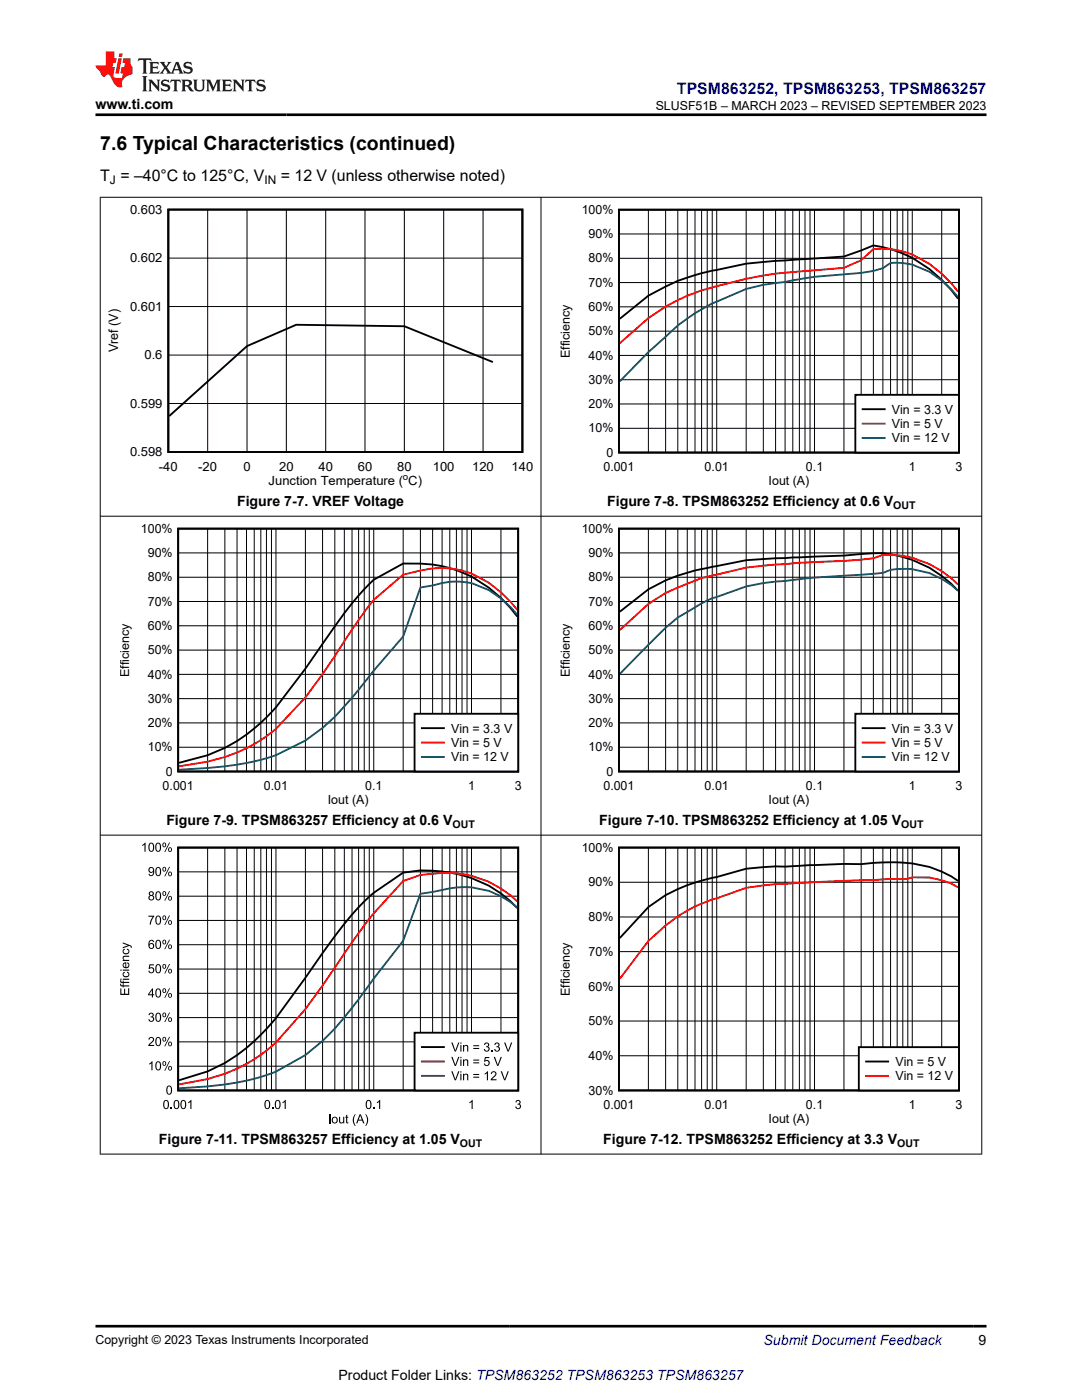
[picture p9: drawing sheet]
<svg xmlns="http://www.w3.org/2000/svg" width="216mm" height="279mm" viewBox="0 0 216 279" stroke-linecap="round" stroke-linejoin="round" font-family="sans-serif">
<path d="M33.6 41.8h70.6v48.4h-70.6zM98.4 72.3l-17.7-7.2-21.6-.3-9.8 4.3-15.5 13.9" fill="none" stroke="#000" stroke-width=".38"/>
<g fill="none" stroke="#000" stroke-width=".2">
<path d="M33.6 51.5h70.6M41.4 41.8v48.4M49.3 41.8v48.4M57.1 41.8v48.4M65 41.8v48.4M72.8 41.8v48.4M80.7 41.8v48.4M88.5 41.8v48.4M96.4 41.8v48.4M123.5 51.6h67.9M123.5 56.4h67.9M123.5 46.7h67.9"/>
<path d="M129.4 41.9v48.4M132.8 41.9v48.4M135.2 41.9v48.4M137.1 41.9v48.4M138.7 41.9v48.4M140 41.9v48.4M141.1 41.9v48.4M142.1 41.9v48.4M143 41.9v48.4M148.9 41.9v48.4M152.3 41.9v48.4M154.8 41.9v48.4"/>
<path d="M156.7 41.9v48.4M158.2 41.9v48.4M159.5 41.9v48.4M160.6 41.9v48.4M161.6 41.9v48.4M162.5 41.9v48.4M168.4 41.9v48.4M171.8 41.9v48.4M174.3 41.9v48.4M176.2 41.9v48.4M177.7 41.9v48.4M179 41.9v48.4"/>
<path d="M180.1 41.9v48.4M181.1 41.9v48.4M182 41.9v48.4M187.9 41.9v48.4M33.6 70.9h70.6M33.6 61.2h70.6M123.5 75.8h67.9M123.5 70.9h67.9M123.5 66.1h67.9M123.5 61.2h67.9M33.6 80.5h70.6M123.5 85.5h67.9"/>
<path d="M123.5 80.6h67.9"/>
</g>
<path d="M123.5 41.9h67.8v48.4h-67.8zM191.2 59.6a26 26 0 0 0-12.2-9.4l-2.8-.9-1.9-.3-5.9 2.2-11.7 .8a74.9 74.9 0 0 0-14.6 2l-2.1 .5a42.4 42.4 0 0 0-10.6 4.5l-5.7 4.6" fill="none" stroke="#000" stroke-width=".37"/>
<path d="M191.2 58.2a20.5 20.5 0 0 0-12.2-8.3l-2.8-.3-1.9 .1-2.5 2.2-3.4 1.6-5.9 .4a115.3 115.3 0 0 0-13.6 1.7l-5.9 1.5a38.5 38.5 0 0 0-13.6 6.4l-5.7 5" fill="none" stroke="#f00" stroke-width=".37"/>
<path d="M191.2 59.3a19.1 19.1 0 0 0-9.2-6.5 13.8 13.8 0 0 0-4.3-.3l-1.5 1-1.9 .6-2.5 .4-9.3 .7-5.8 1.1-4.4 .5-3.4 .9-7.8 3.4a34.5 34.5 0 0 0-8.3 6.1l-3.4 3.1-5.7 5.8" fill="none" stroke="#156" stroke-width=".37"/>
<path d="M170.7 78.8h20.6v11.5h-20.6z" fill-rule="evenodd" fill="#fff"/>
<path d="M170.7 78.8h20.6v11.5h-20.6zM172.1 81.7h4.4M35.6 105.5h67.8v48.5h-67.8zM103.2 123a25.1 25.1 0 0 0-22.8-10.5l-5.8 3.2-1.9 1.9a80.4 80.4 0 0 0-8.3 10.9l-3.5 4.9-5.8 7.8a33.2 33.2 0 0 1-19.4 11" fill="none" stroke="#000" stroke-width=".37"/>
<path d="M172.1 84.5h4.4M103.2 121.7a20.1 20.1 0 0 0-12.1-8.1 16.9 16.9 0 0 0-7.2 .3l-3.5 .8-5.8 5-4.4 5.9a197.8 197.8 0 0 1-9.3 13.6l-5.8 6.3a30.6 30.6 0 0 1-13.7 6.5l-5.7 .9" fill="none" stroke="#f00" stroke-width=".37"/>
<path d="M172.1 87.4h4.4M103.2 122.7a17.8 17.8 0 0 0-10-6.5 13.7 13.7 0 0 0-6.9 .6l-2.4 .4-3.5 9.8-5.8 6.8-3 3.9a64.5 64.5 0 0 1-7.2 7.6l-3.5 2.5-5.8 2.9a50.8 50.8 0 0 1-13.7 2.6l-5.7 .3" fill="none" stroke="#156" stroke-width=".37"/>
<g fill="none" stroke="#000" stroke-width=".2">
<path d="M35.6 115.2h67.8M35.6 110.3h67.8M41.4 105.5v48.5M44.9 105.5v48.5M47.3 105.5v48.5M49.2 105.5v48.5M50.7 105.5v48.5M52 105.5v48.5M53.2 105.5v48.5M54.2 105.5v48.5M55.1 105.5v48.5M60.9 105.5v48.5"/>
<path d="M64.4 105.5v48.5M66.8 105.5v48.5M68.7 105.5v48.5M70.2 105.5v48.5M71.6 105.5v48.5M72.7 105.5v48.5M73.7 105.5v48.5M74.6 105.5v48.5M80.4 105.5v48.5M83.9 105.5v48.5M86.3 105.5v48.5M88.2 105.5v48.5"/>
<path d="M89.8 105.5v48.5M91.1 105.5v48.5M92.2 105.5v48.5M93.2 105.5v48.5M94.1 105.5v48.5M100 105.5v48.5M35.6 139.4h67.8M35.6 134.6h67.8M35.6 129.7h67.8M35.6 124.9h67.8M35.6 120h67.8M35.6 149.1h67.8"/>
<path d="M35.6 144.3h67.8"/>
</g>
<path d="M82.7 142.4h20.7v11.6h-20.7z" fill-rule="evenodd" fill="#fff"/>
<path d="M123.5 105.5h67.8v48.5h-67.8zM191.2 117.9a23.3 23.3 0 0 0-15-7.5l-7.8 .5-13.6 .5a50.2 50.2 0 0 0-12.7 1.7l-2.1 .5a37.6 37.6 0 0 0-10.6 4l-5.7 4.5M82.7 142.4h20.7v11.6h-20.7zM84.2 145.3h4.4" fill="none" stroke="#000" stroke-width=".37"/>
<path d="M191.2 116.7a19.3 19.3 0 0 0-15-6l-1.9 .7a142.4 142.4 0 0 1-13.7 .9l-5.8 .4a50 50 0 0 0-12.7 2.2 47.3 47.3 0 0 0-9.3 3.4l-3.4 2.2-5.7 5.2M84.2 148.2h4.4" fill="none" stroke="#f00" stroke-width=".37"/>
<path d="M191.2 117.9a15.5 15.5 0 0 0-13.5-4.2l-1.5 .6-13.7 1-4.3 .4a67.4 67.4 0 0 0-9.3 1.3l-5.9 2.1a18.5 18.5 0 0 0-5.9 3l-1.9 1.1-2.4 2.1-9.1 9.2M84.2 151.1h4.4" fill="none" stroke="#156" stroke-width=".37"/>
<g fill="none" stroke="#000" stroke-width=".2">
<path d="M123.5 115.2h67.9M123.5 110.3h67.9M129.4 105.5v48.5M132.8 105.5v48.5M135.2 105.5v48.5M137.1 105.5v48.5M138.7 105.5v48.5M140 105.5v48.5M141.1 105.5v48.5M142.1 105.5v48.5M143 105.5v48.5M148.9 105.5v48.5"/>
<path d="M152.3 105.5v48.5M154.8 105.5v48.5M156.7 105.5v48.5M158.2 105.5v48.5M159.5 105.5v48.5M160.6 105.5v48.5M161.6 105.5v48.5M162.5 105.5v48.5M168.4 105.5v48.5M171.8 105.5v48.5M174.3 105.5v48.5M176.2 105.5v48.5"/>
<path d="M177.7 105.5v48.5M179 105.5v48.5M180.1 105.5v48.5M181.1 105.5v48.5M182 105.5v48.5M187.9 105.5v48.5M123.5 139.4h67.9M123.5 134.6h67.9M123.5 129.7h67.9M123.5 124.9h67.9M123.5 120h67.9M123.5 149.1h67.9"/>
<path d="M123.5 144.3h67.9"/>
</g>
<path d="M170.7 142.4h20.6v11.6h-20.6z" fill-rule="evenodd" fill="#fff"/>
<path d="M170.7 142.4h20.6v11.6h-20.6zM172.1 145.3h4.4M35.6 169.2h67.8v48.4h-67.8zM103.2 181.2a24.6 24.6 0 0 0-16.9-7.4l-2.4-.1-3.5 .5-5.8 4-1.9 1.7a67.3 67.3 0 0 0-8.3 10.3l-9.3 13a36.6 36.6 0 0 1-13.7 10.6l-5.7 1.8" fill="none" stroke="#000" stroke-width=".37"/>
<path d="M172.1 148.2h4.4M103.2 179.9a20.3 20.3 0 0 0-16.9-5.5l-2.4 .2-3.5 1.2-6.7 7.6-3.5 4.6-3.4 5.1a83.4 83.4 0 0 1-12.6 15.7 30.3 30.3 0 0 1-12.8 6.5l-5.7 1.1" fill="none" stroke="#f00" stroke-width=".37"/>
<path d="M172.1 151.1h4.4" fill="none" stroke="#156" stroke-width=".37"/>
<g fill="#000">
<path d="M28.4 168.6l.6-.4v1.8h-.2v-1.4l-.4 .2zM24.6 194.1l.3-.2v.2l-.2 .2a.44 .44 0 0 0 .4 .5 .44 .44 0 0 0 .5-.6l-.3-.1v-.2a.61 .61 0 0 1 .4 .9 .61 .61 0 0 1-.9 .2l-.3-.4zM24.6 189.5l.3-.2v.3l-.2 .1a.44 .44 0 0 0 .4 .5 .44 .44 0 0 0 .5-.5l-.3-.2v-.2a.61 .61 0 0 1 .4 .9 .61 .61 0 0 1-.9 .2l-.3-.4zM24 197.3h.2v1h.6v-1h.2v1h.6v-1.1h.2v1.4h-1.8zM24 196.3h.2l.1 .3 .2 .1v-.3h.2v.3h1.1v.2h-1.1v.2h-.2v-.2a.4 .4 0 0 1-.5-.1 .4 .4 0 0 1 0-.5zM24 195.6h.2l.1 .3 .2 .1v-.3h.2v.3h1.1v.2h-1.1v.2h-.2v-.2a.4 .4 0 0 1-.5-.1 .4 .4 0 0 1 0-.5zM24.6 190.8l1.2-.1v.2h-.8a.3 .3 0 0 0-.4 .3 .3 .3 0 0 0 .3 .3l.9 .1v.2h-1.3v-.2h.2l-.2-.4zM24.5 188.1l1.3 .5a.45 .45 0 0 1 .5 .6h-.2l-.1-.3-.2-.1-1.3 .5v-.3l1-.3-1-.4zM29.8 192.4h.9v.3h-.7l-.1 .4a.59 .59 0 0 1 .8 .3 .59 .59 0 0 1-.3 .8 .59 .59 0 0 1-.8-.5h.2a.39 .39 0 0 0 .6 .2 .39 .39 0 0 0 .1-.6 .39 .39 0 0 0-.6 0l-.3 .1zM29.6 182.7h1.2l-.6 1.1-.1 .7h-.2l.1-.5 .5-1h-.9zM29.8 202.2a.48 .48 0 0 1 .7 0 .48 .48 0 0 1-.1 .7 .56 .56 0 0 1 .1 1 .56 .56 0 0 1-.9-.5h.2a.36 .36 0 0 0 .5 .3 .36 .36 0 0 0 .2-.4 .36 .36 0 0 0-.5-.2l.1-.2a.31 .31 0 0 0 .4-.3 .31 .31 0 0 0-.3-.3 .31 .31 0 0 0-.3 .3h-.3zM29.8 212.2l.6-.4v1.8h-.2v-1.4l-.4 .3z"/>
<path d="M29.8 207.1a.59 .59 0 0 1 .9 .1 .59 .59 0 0 1-.3 .9l-.5 .4h.9v.3h-1.2l.1-.4a1.08 1.08 0 0 0 .7-1.2h-.4l-.2 .3h-.2zM34.1 221.1h.2v.2h-.2zM37.5 220l.7-.5v1.8h-.2v-1.4l-.5 .3zM54.3 221.1h.2v.2h-.2zM56.4 220l.6-.5v1.8h-.2v-1.4l-.4 .3zM65.6 222.4h.3v1.8h-.3zM67.6 222.9h.3v.7a.32 .32 0 0 0 .3 .4 .32 .32 0 0 0 .3-.4v-.7h.2v1.3h-.2v-.2a.46 .46 0 0 1-.6 .2 .46 .46 0 0 1-.3-.5zM69.1 222.6l.2-.2v.5h.2v.2h-.2v.7l.2 .4a.32 .32 0 0 1-.3 0 .32 .32 0 0 1-.1-.4v-.7h-.2zM70.8 222.4h.2l-.1 .2a2.08 2.08 0 0 0 .1 2.1 1.5 1.5 0 0 1-.4-1.9zM72.9 222.4a1.49 1.49 0 0 1 .4 1.8l-.3 .5h-.1a2.09 2.09 0 0 0 0-2.3zM74.5 221.1h.2v.2h-.2zM75.2 220l.7-.5v1.8h-.3v-1.4l-.4 .3z"/>
<path d="M93.7 220l.6-.5v1.8h-.2v-1.4l-.4 .3zM103 219.6a.48 .48 0 0 1 .7 0 .48 .48 0 0 1-.1 .7 .56 .56 0 0 1 .1 1 .56 .56 0 0 1-.9-.5h.2a.36 .36 0 0 0 .5 .3 .36 .36 0 0 0 .2-.4 .36 .36 0 0 0-.5-.2l.1-.2a.31 .31 0 0 0 .4-.3 .31 .31 0 0 0-.3-.3 .31 .31 0 0 0-.3 .3h-.3z"/>
<path d="M29.9 168.3a.64 .64 0 0 1 .7 .1 .64 .64 0 0 1 .2 .7 .61 .61 0 0 1-.3 .8 .61 .61 0 0 1-.8-.3l-.1-.9zM29.9 168.5a1.01 1.01 0 0 0 .3 1.3 .94 .94 0 0 0 0-1.4z"/>
<path d="M29.8 173.2a.64 .64 0 0 1 .7-.1 .64 .64 0 0 1 .3 .8 .63 .63 0 0 1-.3 .8 .63 .63 0 0 1-.9-.3h.3a.4 .4 0 0 0 .5 .2 .4 .4 0 0 0 .2-.6 .56 .56 0 0 1-.9 0 .56 .56 0 0 1 .1-.8zM29.8 173.6a.38 .38 0 0 0 .7 0 .38 .38 0 0 0-.7 0z"/>
<path d="M29.8 178a.48 .48 0 0 1 .8 0 .48 .48 0 0 1-.2 .7 .53 .53 0 0 1 .2 .8 .53 .53 0 0 1-.8 0 .53 .53 0 0 1 .1-.8l-.2-.2zM29.9 178.3a.3 .3 0 0 0 .6 0 .3 .3 0 0 0-.6 0zM29.8 179.2a.4 .4 0 0 0 .8 0 .4 .4 0 0 0-.8 0z"/>
<path d="M31.2 168.3a.64 .64 0 0 1 .8 .1 .64 .64 0 0 1 .1 .7 .61 .61 0 0 1-.2 .8 .61 .61 0 0 1-.8-.3l-.1-.9zM31.3 168.5a1.01 1.01 0 0 0 .3 1.3 .94 .94 0 0 0 0-1.4z"/>
<path d="M31.2 178a.64 .64 0 0 1 .8 .1 .64 .64 0 0 1 .1 .7 .61 .61 0 0 1-.2 .8 .61 .61 0 0 1-.8-.3l-.1-.9zM31.3 178.2a1.01 1.01 0 0 0 .3 1.3 .94 .94 0 0 0 0-1.4z"/>
<path d="M31.2 173.1a.64 .64 0 0 1 .8 .1 .64 .64 0 0 1 .1 .7 .61 .61 0 0 1-.2 .9 .61 .61 0 0 1-.8-.3l-.1-.9zM31.3 173.3a1.01 1.01 0 0 0 .3 1.4 .94 .94 0 0 0 0-1.5z"/>
<path d="M32.5 168.3a.42 .42 0 0 1 .7 .3 .42 .42 0 0 1-.7 .4l-.1-.4zM32.6 168.4l.1 .5a.28 .28 0 0 0 .3-.3 .28 .28 0 0 0-.4-.2zM33.8 168.1h.1l-.9 1.9h-.2zM33.6 169.2a.42 .42 0 0 1 .7 .4 .42 .42 0 0 1-.6 .3l-.2-.3zM33.8 169.3l.1 .6a.28 .28 0 0 0 .2-.3 .28 .28 0 0 0-.3-.3z"/>
<path d="M32.5 178a.42 .42 0 0 1 .7 .3 .42 .42 0 0 1-.7 .4l-.1-.4zM32.6 178.1l.1 .5a.28 .28 0 0 0 .3-.3 .28 .28 0 0 0-.4-.2zM33.8 177.8h.1l-.9 1.9h-.2zM33.6 178.9a.42 .42 0 0 1 .7 .4 .42 .42 0 0 1-.6 .3l-.1-.3zM33.8 179l.1 .6a.28 .28 0 0 0 .2-.3 .28 .28 0 0 0-.3-.3z"/>
<path d="M32.5 173.1a.42 .42 0 0 1 .7 .4 .42 .42 0 0 1-.7 .3l-.1-.3zM32.6 173.2l.1 .6a.28 .28 0 0 0 .3-.3 .28 .28 0 0 0-.4-.3zM33.8 173h.1l-.9 1.9h-.2zM33.6 174.1a.42 .42 0 0 1 .7 .3 .42 .42 0 0 1-.6 .4l-.1-.4zM33.8 174.2l.1 .5a.28 .28 0 0 0 .2-.3 .28 .28 0 0 0-.3-.2z"/>
<path d="M24 195.3h.3v.2h-.3zM24.5 195.3h1.3v.2h-1.3z"/>
<path d="M24 193.5h.3v.2h-.3zM24.5 193.5h1.3v.2h-1.3z"/>
<path d="M24.6 192.2l.6-.2v1a.38 .38 0 0 0 .4-.3 .38 .38 0 0 0-.2-.4v-.3a.64 .64 0 0 1 .3 .9 .64 .64 0 0 1-1 .2 .64 .64 0 0 1-.1-.9zM24.8 192.4l-.1 .4 .3 .2v-.7z"/>
<path d="M30.3 197.3h.2v1.1h.3v.2h-.3v.5h-.2v-.5h-.8v-.2zM30.3 197.6l-.5 .8h.5z"/>
<path d="M29.8 187.8l.3-.2h.3l.3 .4h-.2a.36 .36 0 0 0-.4-.3 .36 .36 0 0 0-.3 .5v.2a.57 .57 0 0 1 .9 .1 .57 .57 0 0 1-.2 .8 .57 .57 0 0 1-.8-.3l-.1-.8zM29.8 188.8a.4 .4 0 0 0 .8 0 .4 .4 0 0 0-.8 0z"/>
<path d="M31.2 197.4a.64 .64 0 0 1 .8 0 .64 .64 0 0 1 .1 .8 .61 .61 0 0 1-.2 .8 .61 .61 0 0 1-.8-.3l-.1-.9zM31.3 197.6a1.01 1.01 0 0 0 .3 1.3 .94 .94 0 0 0 0-1.5z"/>
<path d="M31.2 192.5a.64 .64 0 0 1 .8 .1 .64 .64 0 0 1 .1 .7 .61 .61 0 0 1-.2 .8 .61 .61 0 0 1-.8-.2l-.1-.9zM31.3 192.7a1.01 1.01 0 0 0 .3 1.4 .94 .94 0 0 0 0-1.5z"/>
<path d="M31.2 187.7a.64 .64 0 0 1 .8 0 .64 .64 0 0 1 .1 .8 .61 .61 0 0 1-.2 .8 .61 .61 0 0 1-.8-.3l-.1-.9zM31.3 187.9a1.01 1.01 0 0 0 .3 1.3 .94 .94 0 0 0 0-1.5z"/>
<path d="M31.2 182.8a.64 .64 0 0 1 .8 .1 .64 .64 0 0 1 .1 .7 .61 .61 0 0 1-.2 .9 .61 .61 0 0 1-.8-.3l-.1-.9zM31.3 183a1.01 1.01 0 0 0 .3 1.4 .94 .94 0 0 0 0-1.5z"/>
<path d="M32.5 197.4a.42 .42 0 0 1 .7 .3 .42 .42 0 0 1-.7 .4l-.1-.4zM32.6 197.5l.1 .5a.28 .28 0 0 0 .3-.3 .28 .28 0 0 0-.4-.2zM33.8 197.2h.1l-.9 1.9h-.2zM33.6 198.3a.42 .42 0 0 1 .7 .3 .42 .42 0 0 1-.6 .4l-.1-.4zM33.8 198.4l.1 .6a.28 .28 0 0 0 .2-.3 .28 .28 0 0 0-.3-.3z"/>
<path d="M32.5 192.5a.42 .42 0 0 1 .7 .4 .42 .42 0 0 1-.7 .3l-.1-.3zM32.6 192.6l.1 .6a.28 .28 0 0 0 .3-.3 .28 .28 0 0 0-.4-.3zM33.8 192.4h.1l-.9 1.9h-.2zM33.6 193.5a.42 .42 0 0 1 .7 .3 .42 .42 0 0 1-.6 .4l-.1-.4zM33.8 193.6l.1 .5a.28 .28 0 0 0 .2-.3 .28 .28 0 0 0-.3-.2z"/>
<path d="M32.5 187.7a.42 .42 0 0 1 .7 .3 .42 .42 0 0 1-.7 .4l-.1-.4zM32.6 187.8l.1 .5a.28 .28 0 0 0 .3-.3 .28 .28 0 0 0-.4-.2zM33.8 187.5h.1l-.9 1.9h-.2zM33.6 188.6a.42 .42 0 0 1 .7 .3 .42 .42 0 0 1-.6 .4l-.1-.4zM33.8 188.7l.1 .6a.28 .28 0 0 0 .2-.4 .28 .28 0 0 0-.3-.2z"/>
<path d="M32.5 182.8a.42 .42 0 0 1 .7 .4 .42 .42 0 0 1-.7 .3l-.1-.3zM32.6 182.9l.1 .6a.28 .28 0 0 0 .3-.3 .28 .28 0 0 0-.4-.3zM33.8 182.7h.1l-.9 1.9h-.2zM33.6 183.8a.42 .42 0 0 1 .7 .3 .42 .42 0 0 1-.6 .4l-.1-.4zM33.8 183.9l.1 .5a.28 .28 0 0 0 .2-.3 .28 .28 0 0 0-.3-.2z"/>
<path d="M31.2 211.9a.64 .64 0 0 1 .8 .1 .64 .64 0 0 1 .1 .7 .61 .61 0 0 1-.2 .8 .61 .61 0 0 1-.8-.2l-.1-1zM31.3 212.1a1.01 1.01 0 0 0 .3 1.4 .94 .94 0 0 0 0-1.5z"/>
<path d="M31.2 207.1a.64 .64 0 0 1 .8 0 .64 .64 0 0 1 .1 .8 .61 .61 0 0 1-.2 .8 .61 .61 0 0 1-.8-.3l-.1-.9zM31.3 207.3a1.01 1.01 0 0 0 .3 1.3 .94 .94 0 0 0 0-1.5z"/>
<path d="M31.2 202.2a.64 .64 0 0 1 .8 .1 .64 .64 0 0 1 .1 .7 .61 .61 0 0 1-.2 .8 .61 .61 0 0 1-.8-.2l-.1-1zM31.3 202.4a1.01 1.01 0 0 0 .3 1.4 .94 .94 0 0 0 0-1.5z"/>
<path d="M32.5 211.9a.42 .42 0 0 1 .7 .3 .42 .42 0 0 1-.7 .4l-.1-.4zM32.6 212l.1 .6a.28 .28 0 0 0 .3-.4 .28 .28 0 0 0-.4-.2zM33.8 211.8h.1l-.9 1.9h-.2zM33.6 212.8a.42 .42 0 0 1 .7 .4 .42 .42 0 0 1-.6 .3l-.1-.3zM33.8 212.9l.1 .6a.28 .28 0 0 0 .2-.3 .28 .28 0 0 0-.3-.3z"/>
<path d="M32.5 207.1a.42 .42 0 0 1 .7 .3 .42 .42 0 0 1-.7 .4l-.1-.4zM32.6 207.1l.1 .6a.28 .28 0 0 0 .3-.3 .28 .28 0 0 0-.4-.3zM33.8 206.9h.1l-.9 1.9h-.2zM33.6 208a.42 .42 0 0 1 .7 .3 .42 .42 0 0 1-.6 .4l-.1-.4zM33.8 208.1l.1 .6a.28 .28 0 0 0 .2-.4 .28 .28 0 0 0-.3-.2z"/>
<path d="M32.5 202.2a.42 .42 0 0 1 .7 .3 .42 .42 0 0 1-.7 .4l-.1-.4zM32.6 202.3l.1 .6a.28 .28 0 0 0 .3-.4 .28 .28 0 0 0-.4-.2zM33.8 202.1h.1l-.9 1.9h-.2zM33.6 203.2a.42 .42 0 0 1 .7 .3 .42 .42 0 0 1-.6 .3l-.1-.3zM33.8 203.2l.1 .6a.28 .28 0 0 0 .2-.3 .28 .28 0 0 0-.3-.3z"/>
<path d="M33.4 216.7a.64 .64 0 0 1 .8 .1 .64 .64 0 0 1 .1 .8 .61 .61 0 0 1-.2 .8 .61 .61 0 0 1-.8-.3l-.1-.9zM33.5 216.9a1.01 1.01 0 0 0 .3 1.4 .94 .94 0 0 0 0-1.5z"/>
<path d="M32.8 219.6a.64 .64 0 0 1 .8 .1 .64 .64 0 0 1 .1 .7 .61 .61 0 0 1-.2 .8 .61 .61 0 0 1-.9-.2v-.9zM32.9 219.8a1.01 1.01 0 0 0 .2 1.4 .94 .94 0 0 0 0-1.5z"/>
<path d="M34.9 219.6a.64 .64 0 0 1 .7 .1 .64 .64 0 0 1 .2 .7 .61 .61 0 0 1-.3 .8 .61 .61 0 0 1-.8-.2v-.9zM35 219.8a1.01 1.01 0 0 0 .2 1.4 .94 .94 0 0 0 0-1.5z"/>
<path d="M36.3 219.6a.64 .64 0 0 1 .7 .1 .64 .64 0 0 1 .2 .7 .61 .61 0 0 1-.3 .8 .61 .61 0 0 1-.8-.2l-.1-.9zM36.3 219.8a1.01 1.01 0 0 0 .3 1.4 .94 .94 0 0 0 0-1.5z"/>
<path d="M53 219.6a.64 .64 0 0 1 .8 .1 .64 .64 0 0 1 .1 .7 .61 .61 0 0 1-.2 .8 .61 .61 0 0 1-.9-.2v-.9zM53.1 219.8a1.01 1.01 0 0 0 .2 1.4 .94 .94 0 0 0 0-1.5z"/>
<path d="M55.1 219.6a.64 .64 0 0 1 .7 .1 .64 .64 0 0 1 .2 .7 .61 .61 0 0 1-.3 .8 .61 .61 0 0 1-.8-.2v-.9zM55.2 219.8a1.01 1.01 0 0 0 .2 1.4 .94 .94 0 0 0 0-1.5z"/>
<path d="M66.4 223a.64 .64 0 0 1 .9 .1 .64 .64 0 0 1-.2 1 .64 .64 0 0 1-.9-.4zM66.5 223.2a.46 .46 0 0 0-.1 .6 .46 .46 0 0 0 .7 .1 .46 .46 0 0 0 .1-.6 .46 .46 0 0 0-.7-.1z"/>
<path d="M71.7 222.4h.3l.7 1.8h-.2l-.2-.6h-.8l-.2 .6h-.2zM71.9 222.6l-.3 .8h.6z"/>
<path d="M73.2 219.6a.64 .64 0 0 1 .8 .1 .64 .64 0 0 1 .1 .7 .61 .61 0 0 1-.2 .8 .61 .61 0 0 1-.9-.2v-.9zM73.3 219.8a1.01 1.01 0 0 0 .2 1.4 .94 .94 0 0 0 0-1.5z"/>
</g>
<g fill="none" stroke="#000" stroke-width=".2">
<path d="M35.6 178.9h67.8M35.6 174h67.8M41.4 169.2v48.4M44.9 169.2v48.4M47.3 169.2v48.4M49.2 169.2v48.4M50.7 169.2v48.4M52 169.2v48.4M53.2 169.2v48.4M54.2 169.2v48.4M55.1 169.2v48.4M60.9 169.2v48.4"/>
<path d="M64.4 169.2v48.4M66.8 169.2v48.4M68.7 169.2v48.4M70.2 169.2v48.4M71.6 169.2v48.4M72.7 169.2v48.4M73.7 169.2v48.4M74.6 169.2v48.4M80.4 169.2v48.4M83.9 169.2v48.4M86.3 169.2v48.4M88.2 169.2v48.4"/>
<path d="M89.8 169.2v48.4M91.1 169.2v48.4M92.2 169.2v48.4M93.2 169.2v48.4M94.1 169.2v48.4M100 169.2v48.4M35.6 198.2h67.8M35.6 193.4h67.8M35.6 188.5h67.8M35.6 183.7h67.8M35.6 212.8h67.8M35.6 207.9h67.8"/>
<path d="M35.6 203.1h67.8"/>
</g>
<path d="M103.2 181.1a15.8 15.8 0 0 0-15-3.5l-4.3 .8-3.5 9.4-5.8 7.5-3 4.1a69.4 69.4 0 0 1-7.2 8.3l-3.5 2.9-5.8 3.3a44.8 44.8 0 0 1-13.7 2.9l-5.7 .4" fill="none" stroke="#0f5463" stroke-width=".37"/>
<path d="M82.7 206.1h20.7v11.5h-20.7z" fill-rule="evenodd" fill="#fff"/>
<path d="M123.5 169.2h67.8v48.4h-67.8zM191.2 175.8a23.8 23.8 0 0 0-15-3.7l-4.4 .4-3.4-.1-10.2 .5a69.8 69.8 0 0 0-9.3 .5l-5.9 1.6a32 32 0 0 0-13.6 6l-5.7 6.2M82.7 206.1h20.7v11.5h-20.7zM84.2 209h4.4" fill="none" stroke="#000" stroke-width=".37"/>
<g fill="#000">
<path d="M90 208.1h.3l.6 1.6 .5-1.6h.3l-.7 1.8h-.3zM90 210.9h.3l.6 1.6 .5-1.6h.3l-.7 1.8h-.3zM90 213.8h.3l.6 1.6 .5-1.6h.3l-.7 1.8h-.3zM92.4 208.6h.2v.1a.46 .46 0 0 1 .5-.2 .46 .46 0 0 1 .3 .6v.8h-.2v-.8a.3 .3 0 0 0-.2-.4 .3 .3 0 0 0-.4 .2v1h-.2zM92.4 211.4h.2v.2a.46 .46 0 0 1 .5-.2 .46 .46 0 0 1 .3 .5v.8h-.2v-.8a.3 .3 0 0 0-.2-.3 .3 .3 0 0 0-.4 .2v.9h-.2zM92.4 214.3h.2v.2a.46 .46 0 0 1 .5-.2 .46 .46 0 0 1 .3 .5v.8h-.2v-.8a.3 .3 0 0 0-.2-.4 .3 .3 0 0 0-.4 .3v.9h-.2zM96.7 208.2a.48 .48 0 0 1 .8 0 .48 .48 0 0 1-.1 .7 .56 .56 0 0 1 0 1 .56 .56 0 0 1-.9-.5h.3a.36 .36 0 0 0 .4 .3 .36 .36 0 0 0 .3-.5 .36 .36 0 0 0-.5-.2v-.2a.31 .31 0 0 0 .4-.2 .31 .31 0 0 0-.3-.4 .31 .31 0 0 0-.3 .4l-.2-.1zM96.8 211h.8v.2h-.7l-.1 .4a.59 .59 0 0 1 .9 .3 .59 .59 0 0 1-.4 .8 .59 .59 0 0 1-.8-.4l.3-.1a.39 .39 0 0 0 .5 .2 .39 .39 0 0 0 .1-.6 .39 .39 0 0 0-.6 0l-.2 .1zM96.7 214.2l.7-.4v1.8h-.3v-1.4l-.4 .3zM98 209.6h.3v.3h-.3zM98.8 208.2a.48 .48 0 0 1 .7 0 .48 .48 0 0 1-.1 .7 .56 .56 0 0 1 .1 1 .56 .56 0 0 1-.9-.5h.2a.36 .36 0 0 0 .4 .3 .36 .36 0 0 0 .3-.5 .36 .36 0 0 0-.5-.2l.1-.2a.31 .31 0 0 0 .4-.2 .31 .31 0 0 0-.3-.4 .31 .31 0 0 0-.4 .4l-.2-.1zM98.1 213.9a.59 .59 0 0 1 .9 .2 .59 .59 0 0 1-.3 .8l-.5 .5h.9v.2h-1.2l.2-.4a1.08 1.08 0 0 0 .7-1.1l-.4-.1-.2 .3h-.3z"/>
<path d="M98.5 210.9h.3l.5 1.6 .6-1.6h.2l-.7 1.8h-.2zM99.9 213.8h.3l.5 1.6 .6-1.6h.2l-.7 1.8h-.2zM100.6 208.1h.2l.6 1.6 .6-1.6h.2l-.7 1.8h-.2z"/>
<path d="M91.9 210.9h.2v.3h-.2zM91.9 211.4h.2v1.3h-.2z"/>
<path d="M91.9 213.8h.2v.2h-.2zM91.9 214.3h.2v1.3h-.2z"/>
<path d="M91.9 208.1h.2v.2h-.2zM91.9 208.6h.2v1.3h-.2z"/>
<path d="M94.4 208.6h1.2v.2h-1.2zM94.4 209.1h1.2v.2h-1.2z"/>
<path d="M94.4 211.5h1.2v.2h-1.2zM94.4 212h1.2v.2h-1.2z"/>
<path d="M94.4 214.3h1.2v.2h-1.2zM94.4 214.9h1.2v.2h-1.2z"/>
</g>
<path d="M191.2 177.1a15.3 15.3 0 0 0-9.2-2 9.8 9.8 0 0 1-4.3 .3l-19.5 .9a61.5 61.5 0 0 0-9.3 .9l-7.8 2.7a31 31 0 0 0-11.7 7.9l-5.7 7.5M84.2 211.8h4.4" fill="none" stroke="#f00" stroke-width=".37"/>
<path d="M84.2 214.7h4.4" fill="none" stroke="#0f5463" stroke-width=".37"/>
<g fill="none" stroke="#000" stroke-width=".2">
<path d="M123.5 176.1h67.9M129.4 169.2v48.4M132.8 169.2v48.4M135.2 169.2v48.4M137.1 169.2v48.4M138.7 169.2v48.4M140 169.2v48.4M141.1 169.2v48.4M142.1 169.2v48.4M143 169.2v48.4M148.9 169.2v48.4M152.3 169.2v48.4"/>
<path d="M154.8 169.2v48.4M156.7 169.2v48.4M158.2 169.2v48.4M159.5 169.2v48.4M160.6 169.2v48.4M161.6 169.2v48.4M162.5 169.2v48.4M168.4 169.2v48.4M171.8 169.2v48.4M174.3 169.2v48.4M176.2 169.2v48.4M177.7 169.2v48.4"/>
<path d="M179 169.2v48.4M180.1 169.2v48.4M181.1 169.2v48.4M182 169.2v48.4M187.9 169.2v48.4M123.5 196.8h67.9M123.5 189.9h67.9M123.5 183h67.9M123.5 210.7h67.9M123.5 203.8h67.9"/>
</g>
<path d="M171.4 209h19.9v8.6h-19.9z" fill-rule="evenodd" fill="#fff"/>
<path d="M171.4 209h19.9v8.6h-19.9zM172.8 211.9h4.4" fill="none" stroke="#000" stroke-width=".37"/>
<path d="M172.8 214.7h4.4" fill="none" stroke="#f00" stroke-width=".37"/>
<path d="M19.9 39.4h176.1M20 39.3v191.1M107.9 39.3v191.1M195.9 39.3v191.1M19.9 103h176.1M19.9 166.7h176.1M19.9 230.3h176.1" fill="none" stroke="#000" stroke-width=".2"/>
<path d="M27.7 11.6l-.2 .6 .5-.2h.6v.1v2.2l-.2 .4h1l-.2-.4v-2.2v-.1h.5l.5 .2-.1-.6zM29.8 12.4l.2 .3v1.6l-.2 .4h1.9l.1-.6a1.08 1.08 0 0 1-1.3 .2v-.7h.6l.4 .2v-.7l-.4 .2h-.6v-.5l.2-.2a1 1 0 0 1 1 .3l-.1-.5zM31.8 12.4l1 1.1-1 1.2h.9l-.2-.2 .4-.8 .5 .8-.2 .2h1.6l-.2-.2 .1-.5h1l.1 .5-.1 .2h.9l-.2-.4-.8-1.9h-.5l-1 2.1-.8-1.1 .9-1h-.8l.2 .2-.5 .6-.3-.6 .1-.2zM35.2 12.8l.4 1h-.8zM36.8 12.5a.65 .65 0 0 0-.2 .7 .65 .65 0 0 0 .6 .5l.7 .1 .1 .3a.79 .79 0 0 1-.7 .4 .79 .79 0 0 1-.7-.5l.1 .7 .2-.1a.93 .93 0 0 0 1.1 0 .93 .93 0 0 0 .4-.9 1.46 1.46 0 0 0-1.2-.6l-.1-.3a1.09 1.09 0 0 1 1.2 .2l-.2-.6-.1 .1-.6-.2zM28.4 15.2l.2 .4v2.2l-.2 .4h1l-.2-.4v-2.2l.2-.4zM29.6 15.9l.2 .4v1.5l-.2 .4h.8l-.3-.4v-1.3l1.7 1.8v-2l.2-.4h-.8l.2 .2 .1 1.1-1.2-1.3zM32.3 16a.65 .65 0 0 0-.2 .8 .65 .65 0 0 0 .7 .4l.6 .2 .1 .2a.79 .79 0 0 1-.7 .4 .79 .79 0 0 1-.7-.5l.1 .7 .2-.1a.93 .93 0 0 0 1.1 .1 .93 .93 0 0 0 .4-1 1.46 1.46 0 0 0-1.2-.5l-.1-.4a1.09 1.09 0 0 1 1.2 .2l-.2-.6-.1 .1-.6-.1zM34.1 15.9l-.1 .6a.63 .63 0 0 1 .7-.3l.1 1.6-.3 .4h1l-.2-.4v-1.6a.66 .66 0 0 1 .8 .3l-.1-.6zM36.2 15.9l.2 .4v1.5l-.2 .4h.9l-.2-.2v-.7h.5l.1 .2a.79 .79 0 0 0 1.2 .6l-1-.9a.61 .61 0 0 0 .6-.6 .61 .61 0 0 0-.5-.7zM36.9 16.2h.2a.47 .47 0 0 1 .5 .1 .47 .47 0 0 1 .1 .5l-.2 .1-.6 .1zM38.5 15.9l.2 .2a2.27 2.27 0 0 0 .4 2 1.04 1.04 0 0 0 1.7-.7v-1.3l.2-.2h-.8l.2 .4v1.1a.6 .6 0 0 1-.6 .6 .6 .6 0 0 1-.6-.6v-1.1l.3-.4zM41.1 15.9l.2 .4v1.5l-.2 .4h.7l-.2-.4v-1.4l.9 1.9 .8-1.9v1.4l-.2 .4h1l-.3-.4v-1.5l.3-.4h-.8l-.7 1.5-.7-1.5zM44.3 15.9l.2 .4v1.5l-.2 .4h1.9l.1-.6a1.09 1.09 0 0 1-1.3 .2v-.7h.6l.4 .2v-.6l-.4 .2h-.6v-.6l.2-.1a1.01 1.01 0 0 1 1 .3l-.1-.6zM46.4 15.9l.3 .4v1.5l-.3 .4h.8l-.2-.4v-1.3l1.6 1.8v-2l.2-.4h-.7l.2 .2v1.1l-1.2-1.3zM49 15.9l-.1 .6a.63 .63 0 0 1 .8-.3v1.6l-.3 .4h1l-.2-.4v-1.6a.66 .66 0 0 1 .8 .3l-.1-.6zM51.4 16a.65 .65 0 0 0-.2 .8 .65 .65 0 0 0 .6 .4l.6 .2 .2 .2a.79 .79 0 0 1-.8 .4 .79 .79 0 0 1-.6-.5l.1 .7 .2-.1a.93 .93 0 0 0 1 .1 .93 .93 0 0 0 .5-1 1.46 1.46 0 0 0-1.3-.5l-.1-.4a1.09 1.09 0 0 1 1.3 .2l-.2-.6-.2 .1-.5-.1z" fill="#231f20"/>
<path d="M21.1 10.3v2.7h-2.1l.1 .4 .9 1a.95 .95 0 0 0 .9 .9 .59 .59 0 0 1 .6-.4 .59 .59 0 0 1 .5 .3l.4 .8a1.59 1.59 0 0 0 2.1 1.4 1.61 1.61 0 0 1 1-2.3l1-.3-.1-1.5a1.59 1.59 0 0 1-.4-1.7h-1.4l-.2 .9h.5l-.1 .9h-.5l-.2 .9v.3l.4 .1-.2 .9h-.6a.73 .73 0 0 1-1.1-.7l.3-1.5h-.5l.2-.9h.5l.2-.9h-.5v-1.3zM23.6 11.6l-.6 3.1h.7l.6-3.1zM23.8 10.7l-.1 .6h.7l.1-.6z" fill="#ed1c24"/>
<path d="M19 22.9h177.8M19 264.7h177.8" fill="none" stroke="#000" stroke-width=".53"/>
<text font-size="3.9" x="20" y="29.9">7.6 Typical Characteristics (continued)</text>
<text font-size="3.2" fill="#00f" x="135.1" y="18.7">TPSM863252, TPSM863253, TPSM863257</text>
<g font-size="3.2">
<text x="20" y="36.1">T = –40°C to 125°C, V</text>
<text x="56" y="36.1">= 12 V (unless otherwise noted)</text>
</g>
<g font-size="2.8">
<text x="19" y="21.8">www.ti.com</text>
<text x="47.3" y="100.9">Figure 7-7. VREF Voltage</text>
<text x="121.1" y="101">Figure 7-8. TPSM863252 Efficiency at 0.6 V</text>
<text x="33.2" y="164.7">Figure 7-9. TPSM863257 Efficiency at 0.6 V</text>
<text x="119.6" y="164.7">Figure 7-10. TPSM863252 Efficiency at 1.05 V</text>
<text x="31.7" y="228.3">Figure 7-11. TPSM863257 Efficiency at 1.05 V</text>
<text x="120.4" y="228.3">Figure 7-12. TPSM863252 Efficiency at 3.3 V</text>
<text x="195.3" y="268.5">9</text>
<text x="67.6" y="275.3">Product Folder Links: TPSM863252 TPSM863253 TPSM863257</text>
</g>
<text font-size="2.8" fill="#00f" x="152.4" y="268.5">Submit Document Feedback</text>
<text font-size="2.6" x="23.6" y="70.3" transform="rotate(-90 23.6 70.3)">Vref (V)</text>
<g font-size="2.5">
<text x="130.8" y="21.9">SLUSF51B – MARCH 2023 – REVISED SEPTEMBER 2023</text>
<text x="25.9" y="42.7">0.603</text>
<text x="116.1" y="42.7">100%</text>
<text x="117.5" y="47.5">90%</text>
<text x="25.9" y="52.3">0.602</text>
<text x="117.5" y="52.4">80%</text>
<text x="117.5" y="57.2">70%</text>
<text x="25.9" y="62">0.601</text>
<text x="117.5" y="62.1">60%</text>
<text x="28.8" y="71.7">0.6</text>
<text x="113.7" y="71.5" transform="rotate(-90 113.7 71.5)">Efficiency</text>
<text x="117.5" y="71.8">40%</text>
<text x="117.5" y="66.9">50%</text>
<text x="117.5" y="76.6">30%</text>
<text x="25.9" y="81.4">0.599</text>
<text x="117.5" y="81.4">20%</text>
<text x="178" y="82.6">Vin = 3.3 V</text>
<text x="117.5" y="86.3">10%</text>
<text x="178" y="85.4">Vin = 5 V</text>
<text x="178" y="88.3">Vin = 12 V</text>
<text x="25.9" y="91">0.598</text>
<text x="31.7" y="93.9">-40</text>
<text x="39.6" y="93.9">-20</text>
<text x="48.6" y="93.9">0</text>
<text x="55.7" y="93.9">20</text>
<text x="63.6" y="93.9">40</text>
<text x="71.4" y="93.9">60</text>
<text x="79.3" y="93.9">80</text>
<text x="86.4" y="93.9">100</text>
<text x="94.2" y="93.9">120</text>
<text x="102.1" y="93.9">140</text>
<text x="120.4" y="94">0.001</text>
<text x="121" y="91.1">0</text>
<text x="140.6" y="94">0.01</text>
<text x="160.8" y="94">0.1</text>
<text x="181.3" y="94">1</text>
<text x="190.7" y="94">3</text>
<text x="53.6" y="96.8">Junction Temperature ( C)</text>
<text x="153.4" y="96.9">Iout (A)</text>
<text x="28.1" y="106.3">100%</text>
<text x="116.1" y="106.3">100%</text>
<text x="29.5" y="111.2">90%</text>
<text x="117.5" y="111.2">90%</text>
<text x="29.5" y="116">80%</text>
<text x="117.5" y="116">80%</text>
<text x="29.5" y="125.7">60%</text>
<text x="29.5" y="120.9">70%</text>
<text x="117.5" y="125.7">60%</text>
<text x="117.5" y="120.9">70%</text>
<text x="29.5" y="130.6">50%</text>
<text x="117.5" y="130.6">50%</text>
<text x="25.8" y="135.1" transform="rotate(-90 25.8 135.1)">Efficiency</text>
<text x="29.5" y="135.4">40%</text>
<text x="113.7" y="135.1" transform="rotate(-90 113.7 135.1)">Efficiency</text>
<text x="117.5" y="135.4">40%</text>
<text x="29.5" y="140.3">30%</text>
<text x="117.5" y="140.3">30%</text>
<text x="29.5" y="149.9">10%</text>
<text x="29.5" y="145.1">20%</text>
<text x="90" y="146.2">Vin = 3.3 V</text>
<text x="90" y="149.1">Vin = 5 V</text>
<text x="117.5" y="149.9">10%</text>
<text x="117.5" y="145.1">20%</text>
<text x="178" y="146.2">Vin = 3.3 V</text>
<text x="178" y="149.1">Vin = 5 V</text>
<text x="33.1" y="154.8">0</text>
<text x="90" y="151.9">Vin = 12 V</text>
<text x="121" y="154.8">0</text>
<text x="178" y="151.9">Vin = 12 V</text>
<text x="32.5" y="157.7">0.001</text>
<text x="52.7" y="157.7">0.01</text>
<text x="65.4" y="160.5">Iout (A)</text>
<text x="72.9" y="157.7">0.1</text>
<text x="93.4" y="157.7">1</text>
<text x="102.7" y="157.7">3</text>
<text x="120.4" y="157.7">0.001</text>
<text x="140.6" y="157.7">0.01</text>
<text x="153.4" y="160.5">Iout (A)</text>
<text x="160.8" y="157.7">0.1</text>
<text x="181.3" y="157.7">1</text>
<text x="190.7" y="157.7">3</text>
<text x="116.1" y="170">100%</text>
<text x="117.5" y="176.9">90%</text>
<text x="117.5" y="183.8">80%</text>
<text x="117.5" y="190.7">70%</text>
<text x="117.5" y="197.7">60%</text>
<text x="113.7" y="198.8" transform="rotate(-90 113.7 198.8)">Efficiency</text>
<text x="117.5" y="204.6">50%</text>
<text x="117.5" y="211.5">40%</text>
<text x="178.7" y="212.7">Vin = 5 V</text>
<text x="178.7" y="215.6">Vin = 12 V</text>
<text x="117.5" y="218.4">30%</text>
<text x="120.4" y="221.3">0.001</text>
<text x="140.6" y="221.3">0.01</text>
<text x="160.8" y="221.3">0.1</text>
<text x="181.3" y="221.3">1</text>
<text x="190.7" y="221.3">3</text>
<text x="153.4" y="224.2">Iout (A)</text>
<text x="19" y="268.2">Copyright © 2023 Texas Instruments Incorporated</text>
</g>
<g font-size="2.4">
<text x="21.9" y="36.7">J</text>
<text x="52.8" y="36.7">IN</text>
</g>
<g font-size="2.1">
<text x="178.2" y="101.6">OUT</text>
<text x="90.3" y="165.2">OUT</text>
<text x="179.8" y="165.2">OUT</text>
<text x="91.8" y="228.9">OUT</text>
<text x="179" y="228.9">OUT</text>
</g>
<text font-size="1.9" x="80.4" y="95.8">o</text>
</svg>
